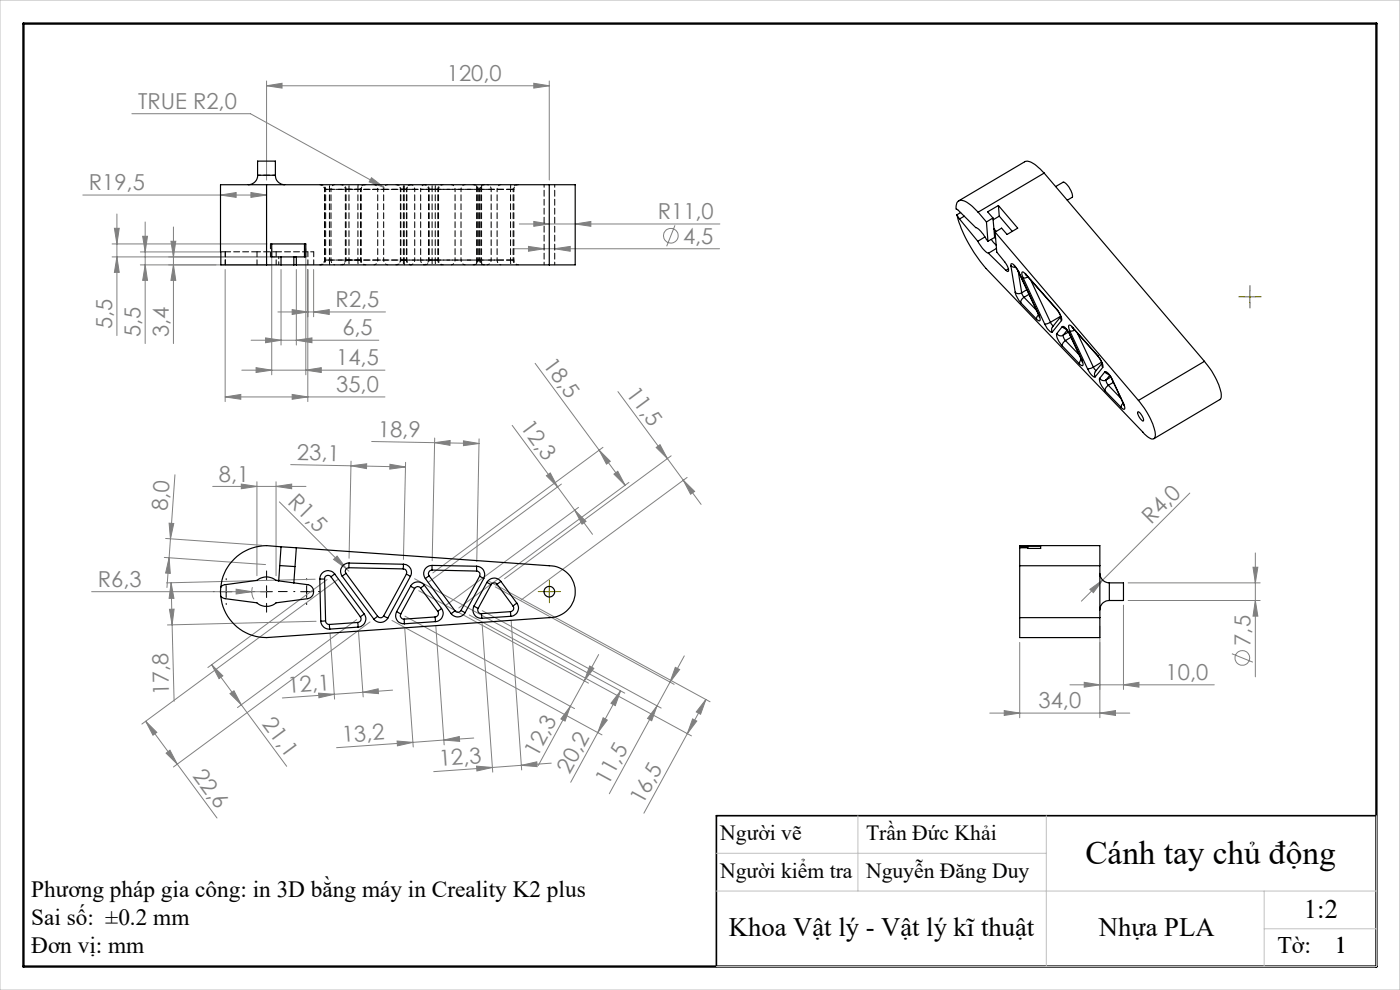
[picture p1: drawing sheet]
<svg xmlns="http://www.w3.org/2000/svg" width="297mm" height="210mm" viewBox="0 0 297 210" stroke-linecap="round" stroke-linejoin="round" font-family="sans-serif">
<g fill="none" stroke="#808080" stroke-width=".21">
<path d="M56.6 18.2l3.2-.5v1zM56.6 17.2v21M56.6 18.2h59.9M113.2 17.7l3.3 .5-3.3 .5zM116.5 17.2v21M28 24.1h25.1l28.4 15.6M78.8 37.7l2.7 2-3.2-1.1zM17.6 41.4h39M23.8 54.5h34.5M23.8 51.7h32.8M24.3 48.4h1l-.5 3.3zM24.8 54.5l.5 3.3h-1z"/>
<path d="M24.8 45.4v25.8M29.8 56.2h27.8M29.8 53.4h17M30.3 50.1h1l-.5 3.3zM30.8 56.2l.5 3.3h-1zM30.8 47.1v25.8M36.3 51.2h1l-.5 3.3zM36.8 48.1v24.8M36.8 56.2l.5 3.3h-1zM46.8 41.4l3.3-.6v1.1zM47.8 57.2v28M53.2 40.8l3.4 .6-3.4 .5z"/>
<path d="M57.6 52.7v26.8M59.6 57.2v16M62.9 57.2v16M64.9 52.7v26.8M65.3 57.2v28M66.5 57.2v10M109.1 52.8h43.5M110.2 47.5h42.5M112.1 52.3l3.3 .5-3.3 .5zM113.2 47l3.3 .5-3.3 .5zM117.7 52.8l3.3-.5v1zM122 47.5l3.3-.5v1z"/>
<path d="M143.2 47.8l-1.8 4.4M51.3 78.5h30.4M53.3 72.2h27.1M54.3 78l3.3 .5-3.3 .5zM56.3 71.7l3.3 .5-3.3 .5zM58.9 66.2h22.9M62 65.7l3.3 .5-3.3 .5zM62.9 72.2l3.3-.5v1zM64.9 78.5l3.3-.5v1zM66.5 66.2l3.3-.5v1zM113.5 77.1l19.1 25.8M47.8 84.2l3.3-.5v1z"/>
<path d="M47.8 84.2h33.9M61.7 98.6l24.3 .5M62 83.7l3.3 .5-3.3 .5zM74.5 98.8l3.3-.4v1zM74.5 97.8l-.5 20.6M78.8 93.7l13.4 .2M82.7 98.5l3.3 .6-3.3 .4zM86 98.1l-.4 20.6M92.2 93.9l3.3-.5v1.1zM92.2 93.9l9.4 .2M92.2 92.9l-.5 26M98.3 93.5l3.3 .6-3.3 .4z"/>
<path d="M101.6 93.1l-.5 26M108.7 90.2l17 23.1M127.1 95.5l2.4 2.4-.8 .6zM127.9 94.9l-36.1 26.6M131.1 83.1l10.5 14.2M139.2 94.9l.8-.6 1.6 3zM141.6 97.3l3.4 4.6M142.4 96.7l-35.4 26.1M34.9 118.2l21.4 1.6M35.1 114.2l20.4 1.5M35.9 118.3l.2 3.3h-1zM35.9 111h1l-.7 3.3z"/>
<path d="M35.9 118.3l-.5 6.3M37.1 100.7l-1.2 17.6M45.1 103.2h19.8M51.2 102.7l3.3 .5-3.3 .5zM54.5 102.2v19.9M58.6 103.2l3.3-.5v1zM58.6 102.2v19.9M59.3 106.5l14.7 14.7M70.8 118.7l.7-.7 2 2.6zM115.9 100.9l.8-.6 1.6 3zM119.1 102.7l-28.3 20.8M121.9 108.2l2.4 2.4-.8 .6z"/>
<path d="M122.7 107.6l-28.2 20.9M130.2 100.6l.9-.6 1.5 2.9zM133.4 102.3l-36.1 26.7M145 101.9l2.4 2.3-.9 .6zM145 101.9l3.7 5.1M145.8 101.3l-35.3 26M252.4 104.6l-18.5 18.4M266.3 117.3v26.3M19.4 125.5h37.2M35.9 129.2h1l-.4 3.3zM36.3 123.6l.6 3.3h-1zM36.3 123.6l.2 8.9"/>
<path d="M36.5 132.5l.4 16.3M50.1 125l3.3 .5-3.3 .5zM53.6 124.6a3.3 3.3 0 0 0 .3 2.5M66.9 122.9l-31.6 .7M67.1 131.8l-31.6 .8M69.4 122.9l-25.3 18.7M70 134.4l1 13.9M71.8 122.8l-41.7 30.8M75.7 131.4l-25.3 18.7M76.1 134l.9 13.8M78.5 131.9l-41.7 30.8M83.1 131.6l44.6 24.3"/>
<path d="M85.9 133.3l1.8 25.2M85.9 130.7l36 19.6M87.9 122.8l44.6 24.2M88.8 125.3l36 19.6M92.5 132.8l1.7 25.2M99.6 130.4l47.1 25.7M102.3 132.2l2.2 31.6M102.3 129.5l38 20.7M103.5 123.2l47.1 25.7M105.1 124.5l37.9 20.7M108.4 131.7l2.3 31.6M127 138.8l-3 5.6"/>
<path d="M145.2 139.1l-3.1 5.6M216.3 136.3v16M231.2 125l2.7-2-1.9 2.7zM233.3 132.8v19.5M233.9 123l-4.5 4.5M238.3 128.4v17.9M239.3 123.6h28M239.3 127.4h28M261.3 138.7l4.5 1.8M265.8 120.3h1l-.5 3.3zM266.3 127.4l.5 3.3h-1zM30.9 153l2.4 2.4-.8 .6z"/>
<path d="M30.9 153l15.1 20.5M35.2 159.8l.9-.7 1.5 3zM44.9 141l6.3 8.5M44.9 141l2.4 2.4-.8 .6zM48.8 147.1l.8-.6 1.6 3zM51.2 149.5l9.6 13.1M67.6 147l3.3 .3-3.2 .7zM77 146.9l3.2-.8 .1 1zM77 146.9l-17.1 1.2M83.3 146.4l-6.3 .5M84.2 157.2l3.4 .3-3.3 .7zM87.6 157.5l-16.2 1.1"/>
<path d="M94.2 157l-6.6 .5M94.2 157l3.2-.8 .1 1.1zM100.5 156.6l-6.3 .4M121 149.8l-1.1 3.2-.9-.5zM121 149.8l-6.8 12.6M124 144.4l-3 5.4M125.1 141.3l.9 .5-2 2.6zM126.8 155.4l-5.7 10.5M128 152.3l.8 .4-2 2.7zM131.7 146.5l-4.9 8.9M131.7 146.5l-1.2 3.2-.9-.5zM139.4 149.7l-10.1 18.7"/>
<path d="M139.4 149.7l-1.1 3.2-.9-.5zM142.1 144.7l-2.7 5M143.3 141.6l.9 .4-2.1 2.7zM145.8 155.6l-9.2 16.9M146.9 152.5l.9 .5-2 2.6zM149.8 148.4l-1.2 3.1-.9-.5zM149.8 148.4l-4 7.2M210 151.3h29.7M213 150.7l3.3 .6-3.3 .5zM227 145.3h30.6M230 144.7l3.3 .6-3.3 .5zM233.3 151.3l3.3-.6v1.1z"/>
<path d="M238.3 145.3l3.3-.6v1.1zM101.1 162.5l3.4 .3-3.3 .7zM104.5 162.8l-12.5 .9M110.6 162.3l3.3-.7v1zM116.9 161.9l-12.4 .9"/>
<circle cx="142.3" cy="50" r="1.55"/>
<circle cx="263.6" cy="139.6" r="1.55"/>
</g>
<path d="M45.5 125.5h-.3M48 123v-.3M48 128v.2M50.5 125.5h.2M54.1 125.5h-1.9M56.6 123v-1.9M56.6 128v1.9M59.1 125.5h1.8M62.6 125.5h-.3M65.1 123v-.3M65.1 128v.2M67.6 125.5h.2" fill="none" stroke="#000" stroke-width=".21" stroke-dasharray="15.2 1.3 1.3 1.3"/>
<path d="M46.7 125.5h2.5M48 124.2v2.5M55.3 125.5h2.5M56.6 124.2v2.5M63.8 125.5h2.5M65.1 124.2v2.5" fill="none" stroke="#000" stroke-width=".21"/>
<path d="M263.9 63h-1.1M265.2 61.7v-1.1M265.2 64.2v1.1M266.4 63h1.2M115.3 125.5h-1.1M116.6 124.2v-1.1M116.6 126.7v1.2M117.8 125.5h1.1" fill="none" stroke="#808000" stroke-width=".21" stroke-dasharray="15.2 1.3 1.3 1.3"/>
<path d="M263.9 63h2.5M265.1 61.7v2.5M115.3 125.5h2.5M116.5 124.2v2.5" fill="none" stroke="#808000" stroke-width=".21"/>
<path d="M292 173h-140v32" fill="none" stroke="#000" stroke-width=".35"/>
<path d="M5 5h287v200h-287z" fill="none" stroke="#000" stroke-width=".5"/>
<path d="M0 0h297v210h-297zM182 173v16M222 173v32M292 173v32h-140M152 189h140M152 181h70M268.2 189v16M268.2 197h23.8" fill="none" stroke="#c0c0c0" stroke-width=".21"/>
<g fill="#808080">
<path d="M70.8 118.7l.7-.7 2 2.6z"/>
<path d="M231.2 125l2.7-2-1.9 2.7z"/>
<path d="M48.8 147.1l.8-.6 1.6 3zM44.9 141l2.4 2.4-.8 .6z"/>
<path d="M121.9 108.2l2.4 2.4-.8 .6zM115.9 100.9l.8-.6 1.6 3z"/>
<path d="M145 101.9l2.4 2.3-.9 .6zM139.2 94.9l.8-.6 1.6 3z"/>
<path d="M82.7 98.5l3.3 .6-3.3 .4zM74.5 98.8l3.3-.4v1z"/>
<path d="M98.3 93.5l3.3 .6-3.3 .4zM92.2 93.9l3.3-.5v1.1z"/>
<path d="M213 150.7l3.3 .6-3.3 .5zM233.3 151.3l3.3-.6v1.1zM78.8 37.7l-.5 .9 3.2 1.1z"/>
<path d="M56.3 71.7l3.3 .5-3.3 .5zM62.9 72.2l3.3-.5v1z"/>
<path d="M238.3 145.3l3.3-.6v1.1zM230 144.7l3.3 .6-3.3 .5z"/>
<path d="M58.6 103.2l3.3-.5v1zM51.2 102.7l3.3 .5-3.3 .5z"/>
<path d="M113.2 17.7l3.3 .5-3.3 .5zM56.6 18.2l3.2-.5v1zM122 47.5l3.3-.5v1zM113.2 47l3.3 .5-3.3 .5zM53.2 40.8l3.4 .6-3.4 .5zM46.8 41.4l3.3-.6v1.1zM62 83.7l3.3 .5-3.3 .5zM47.8 84.2l3.3-.5v1zM66.5 66.2l3.3-.5v1zM62 65.7l3.3 .5-3.3 .5zM117.7 52.8l3.3-.5v1zM112.1 52.3l3.3 .5-3.3 .5z"/>
<path d="M50.1 125v1l3.3-.5zM64.9 78.5l3.3-.5v1zM54.3 78l3.3 .5-3.3 .5z"/>
<path d="M101.1 162.5l3.4 .3-3.3 .7zM110.6 162.3l3.3-.7v1z"/>
<path d="M67.6 147l3.3 .3-3.2 .7zM77 146.9l3.2-.8 .1 1z"/>
<path d="M84.2 157.2l3.4 .3-3.3 .7zM94.2 157l3.2-.8 .1 1.1z"/>
<path d="M128 152.3l.8 .4-2 2.7zM131.7 146.5l-1.2 3.2-.9-.5z"/>
<path d="M146.9 152.5l.9 .5-2 2.6zM149.8 148.4l-1.2 3.1-.9-.5z"/>
<path d="M125.1 141.3l.9 .5-2 2.6zM121 149.8l-1.1 3.2-.9-.5z"/>
<path d="M143.3 141.6l.9 .4-2.1 2.7zM139.4 149.7l-1.1 3.2-.9-.5z"/>
<path d="M35.9 118.3l.2 3.3h-1zM35.9 111h1l-.7 3.3z"/>
<path d="M36.8 56.2l.5 3.3h-1zM36.3 51.2h1l-.5 3.3z"/>
<path d="M265.8 120.3h1l-.5 3.3zM266.3 127.4l.5 3.3h-1z"/>
<path d="M24.3 48.4h1l-.5 3.3zM24.8 54.5l.5 3.3h-1zM30.3 50.1h1l-.5 3.3zM30.8 56.2l.5 3.3h-1z"/>
<path d="M35.9 129.2h1l-.4 3.3zM36.3 123.6l.6 3.3h-1z"/>
<path d="M30.9 153l2.4 2.4-.8 .6zM35.2 159.8l.9-.7 1.5 3z"/>
<path d="M127.1 95.5l2.4 2.4-.8 .6zM130.2 100.6l.9-.6 1.5 2.9z"/>
</g>
<g fill="none" stroke="#000" stroke-width=".25">
<path d="M54.6 37.2a1.97 1.97 0 0 1-1.9 2M54.6 37.2v-3h3.8v3M54.6 37.2h3.8M56.6 39.2h-9.8v17h9.8M56.6 39.2v17M56.6 39.2h59.9M58.4 37.2a1.97 1.97 0 0 0 2 2M116.5 39.2h5.5v17h-5.5M116.5 39.2v17M221.5 36.7a5.9 5.9 0 0 0-3.8-2.5l-14.3 8.4M221.5 36.7l-14 8.3M221.5 36.7l34 40"/>
<path d="M223.9 39.6l1.6-.9a3.5 3.5 0 0 1 2 3.1l-1.1 .7M56.6 56.2h59.9M57.6 51.7h7.3v2.8h-7.3zM59.6 54.5v1.7M62.3 54.5v1.7M62.9 54.5v1.7M64.6 51.7v2.8M203 45.6a29 29 0 0 0 6.2 11.4l33.3 34.7a2.95 2.95 0 0 0 2.2 1.4 1.52 1.52 0 0 0 .2-1.9l-.4-1.3-.9-1.9-2.1-3.1M203 45.6l.6 .9M203.6 46.5l3.8 4.7M203.8 45.1l-.8 .5M204.6 45.9l-1 .6"/>
<path d="M207.4 51.2l.2 .4a5.3 5.3 0 0 0 2.1 2.1M207.5 45a7.1 7.1 0 0 0-3.6-2.5 1.3 1.3 0 0 0-1 1.9l4.1 3.9a5.2 5.2 0 0 1 2.3 2.5l.3 .4M207.5 45l1.8 2.1M209 50.3l-1.6 .9M209.3 47.1l.3 4.1M209.7 53.7l3.7 3.7M210.3 50.8l1 1.2M210.6 46.2l-1.3 .9M210.6 46.2l.3 2.3M210.9 48.5l.1 1.9M210.9 48.5l.4 .6M211 50.4l-1.4 .8"/>
<path d="M211 50.4l.2 .2M211.1 49.2l.4 4.3 1.8 2.3a2.14 2.14 0 0 1 .6 1.8l-.5-.2M211.1 49.2l30.4 35.7M211.4 52.7l-1.7 1M211.8 43.6l4.1 4.8-2.3 1.3-1.1-1.3-1.4 .8M211.8 43.6l-2.3 1.3 1.1 1.3M211.8 43.6l.2 2.3M212 45.9l2.7 3.2M212 45.9l-1.3 .7M213.9 57l-.5 .4M214.5 56.4v-.4a1.19 1.19 0 0 1 1.2 .9l.4 .8M214.5 56.4l.4 .2h.5"/>
<path d="M214.5 56.4l.9 5.6M215.2 56.4l.8 1.2M216 57.5l.7 4.6M216 57.6l.1 .1M216 57.6l4.3 9.1M216.1 57.7l4.3 9.1M217.1 59l4.5 9.7M217.5 58.1l.2 .2M217.6 58.2l-.6-.5a.89 .89 0 0 0 .1 1.3M217.6 58.2l.1 .1M217.6 58.2l6.5 7.3M217.7 58.3l6.5 7.4"/>
<path d="M218.1 58.7l-1 .3M218.7 59.4l4.1 9M215.4 62l.2 .7 .9 1.5M215.4 62a1.08 1.08 0 0 0 1.3 .1M216.5 64.2l3.4 3.5M216.7 62.1l.5 1M217.2 63.1a1.39 1.39 0 0 0-.7 1.1M217.2 63.1l2.7 2.7M217.8 61.4l-1.1 .7M218.3 62.4l-1.1 .7M220.3 66.7l.2 .6M220.3 66.7l.1 .1"/>
<path d="M220.3 66.8l-.3 .4-.1 .5M220.4 66.8a.96 .96 0 0 1 .1 1.3l-.6-.4M221.6 68.7a2.49 2.49 0 0 0 1.6 1.7M222.8 68.4l-.7 .3h-.5M222.8 68.4l.6 .7M224.1 65.5l.5 .7a2.11 2.11 0 0 1 .6 1.8M224.1 65.5l.1 .2M224.2 65.7l.9 1.6M224.2 70.8a3.4 3.4 0 0 0 1.2 2.6M224.2 70.8a.99 .99 0 0 0 1.3 .3M225 67.1l-2.2 1.3M225 67.3l.2 .7"/>
<path d="M225 67.2l-1.8 2.3-.1 .6 .1 .3M225.2 68l-2 2.4M225.4 69.3a1.19 1.19 0 0 1 1.1 .9l.5 .8M225.4 69.3l.7 .5M225.4 73.4l3.6 3.8M225.4 69.3l-1.2 1.5M225.5 71.1l.2 .7 .3 .4M226 69.7l.9 1.2M226 72.2a1.25 1.25 0 0 0-.6 1.2M226 72.2l3 3.1M226.4 70.1l-.9 1M226.7 70.4l-1.2 .7"/>
<path d="M226.9 70.9l.1 .1M226.9 70.9l2.5 5.3M227 70.3l3.7 7.9M227 71l2.5 5.3M227.2 71.5l-1.2 .7M227.4 69.4l.2 .2M227.5 69.5l-.5-.5h-.3l.3 1.3M227.5 69.5l.1 .1M227.5 69.5l5.4 5.9M227.6 69.6l5.3 6M228 70l-1 .3M228.6 70.7l3.4 7.2"/>
<path d="M229.4 76.2l.2 .6M229.4 76.2l.1 .1M229.4 76.3l-.3 .3-.1 .6M229.5 76.3l.2 1.2h-.3l-.4-.3M230.7 78.2l.2 .3a2.42 2.42 0 0 0 1.4 1.5v-.1M232 77.9l-1.3 .3M232 77.9l.6 .7M232.4 78.8l-.2 .4 .1 .7M232.4 78.8h.1M232.9 75.4l.3 .5a2.84 2.84 0 0 1 .7 2.1M232.9 75.4v.2M232.9 75.6l.5 .6 .4 1"/>
<path d="M233.7 76.8l-1.7 1.1M233.8 77.2l.1 .8M233.8 77.1l-1.4 1.7M233.9 78l-1.6 1.9M234.4 78.9a1.87 1.87 0 0 1 1.5 1.4l.1 .3M234.4 78.9l.7 .5M234.4 78.9l-1.1 1.3M235.1 79.3l.8 1.2M235.4 79.6l-.8 1M255.5 76.7a14.6 14.6 0 0 1 3.6 7.2l-.1 .5-.2 .3-14 8.4M255.5 76.7l-14 8.2M233.3 80.2a3.5 3.5 0 0 0 1.1 2.7"/>
<path d="M233.3 80.2a.97 .97 0 0 0 1.3 .4M234.4 82.9l3.4 3.5M234.6 80.6l.1 .4 .4 .7M235.1 81.7a1.38 1.38 0 0 0-.7 1.2M235.1 81.7l2.7 2.8M235.7 80l-1.1 .6M235.9 80.5l.1 .1M235.9 80.5l2.3 5M236 80.6l2.3 4.9M236.2 81.1l-1.1 .6M238.2 85.5l.2 .5M238.2 85.5h.1"/>
<path d="M238.3 85.5l-.3 .3-.2 .6M238.3 85.5l.3 1.2-.3 .1-.5-.4M241.4 87.3a2.13 2.13 0 0 1 1.1 2l-.7-.7a1.32 1.32 0 0 1-.4-1.3zM59.3 120l3.3 .2M59.6 116a12.2 12.2 0 0 0-5.3 0 9.8 9.8 0 0 0-7.5 8.5M59.6 116l-.5 7.2M59.6 116l3.3 .2M62.9 116.2l53.6 3.8a5.5 5.5 0 0 1 5.5 5.5 5.5 5.5 0 0 1-5.5 5.5l-59.9 4.2a9.7 9.7 0 0 1-9.8-8.7M62.9 116.2l-.6 7.4M74 119.4a1.76 1.76 0 0 0-1.5 1 1.76 1.76 0 0 0 .1 1.8M74 119.4v1M74 119.4l11.6 .3"/>
<path d="M85.6 119.7a1.72 1.72 0 0 1 1.5 2.6M85.6 119.7l-.1 1M91.7 119.9a1.73 1.73 0 0 0-1.6 1 1.73 1.73 0 0 0 .1 1.8M91.7 119.9v1M91.7 119.9l9.4 .2M216.3 116h1.7M216.3 116.2h1.7M218 115.8h2.8v.5h-2.8zM46.8 124.5v2M59.1 123.2l6.2 .8a1.51 1.51 0 0 1 1.2 1.5 1.51 1.51 0 0 1-1.2 1.5l-6.7 .9a3.1 3.1 0 0 1-4.1 0l-6.7-.9-1-.5M59.1 123.2l-.5-.1a3.1 3.1 0 0 0-4.1 0l-6.9 .9-.8 .5M67.8 122.8h1.1"/>
<path d="M67.8 122.8l.3 9M68.1 131.8a1.82 1.82 0 0 0 1.9 1.6M68.9 122.8l.2 8.9M69.1 131.7l-1 .1M69.1 131.7a.78 .78 0 0 0 .8 .8M69.9 132.5l.1 .9M70.2 122.3a.75 .75 0 0 0-.9-.2 .75 .75 0 0 0-.4 .7M70.2 122.3l6.2 8.5M71 121.8a1.75 1.75 0 0 0-2-.7 1.75 1.75 0 0 0-1.2 1.7M71 121.8l-.8 .5M71 121.8l6.3 8.4M72.6 122.2l6.7 9.1"/>
<path d="M73.4 121.6l-.8 .6M73.4 121.6l6.7 9.1M74 120.4a.75 .75 0 0 0-.6 1.2M74 120.4l11.5 .3M75.9 132l.1 1M75.9 132l-6 .5M76 133l-6 .4M76.4 130.8a.74 .74 0 0 1-.5 1.2M77.3 130.2a1.76 1.76 0 0 1-1.3 2.8M77.3 130.2l-.9 .6M80.1 130.7l-.8 .6M81.4 130.7a.75 .75 0 0 1-1.3 0"/>
<path d="M81.4 130.7l.9 .4M82.3 131.1a1.78 1.78 0 0 1-3 .2M84.1 129.7a1.74 1.74 0 0 0 1.7 2.6M84.1 129.7l.9 .5M85 130.2a.76 .76 0 0 0 .7 1.1M85.5 120.7a.78 .78 0 0 1 .7 1.1M85.7 131.3l.1 1M86.2 121.8l.9 .5M86.2 121.8l-4.8 8.9M87.1 122.3l-4.8 8.8M87.1 124.3l.8 .5M87.1 124.3l-3 5.4"/>
<path d="M87.9 124.8l-2.9 5.4M89.2 124.7a.73 .73 0 0 0-1.3 .1M89.2 124.7l3.7 5M90 124.1a1.74 1.74 0 0 0-2.9 .2M90 124.1l-.8 .6M90 124.1l3.7 5M90.2 122.7l5.5 7.5M91 122.1l-.8 .6M91 122.1l5.5 7.5M91.7 120.9a.78 .78 0 0 0-.7 1.2M91.7 120.9l9.4 .2M92.3 130.9l.1 1"/>
<path d="M92.3 130.9l-6.6 .4M92.4 131.9l-6.6 .4M92.9 129.7a.74 .74 0 0 1-.6 1.2M93.7 129.1a1.76 1.76 0 0 1-1.3 2.8M93.7 129.1l-.8 .6M96.5 129.6l-.8 .6M97.8 129.5a.75 .75 0 0 1-1.3 .1M97.8 129.5l.9 .5M98.7 130a1.78 1.78 0 0 1-3 .2M100.5 128.6a1.74 1.74 0 0 0 1.7 2.6M100.5 128.6l.9 .5M101.1 120.1a1.76 1.76 0 0 1 1.5 2.6"/>
<path d="M101.1 120.1v1M101.1 121.1a.72 .72 0 0 1 .6 1.1M101.4 129.1a.76 .76 0 0 0 .7 1.1M101.7 122.2l.9 .5M101.7 122.2l-3.9 7.3M102.1 130.2l.1 1M102.6 122.7l-3.9 7.3M103.3 123.5l.9 .5M103.3 123.5l-2.8 5.1M104.2 124l-2.8 5.1M105.4 123.9a.77 .77 0 0 0-1.2 .1M105.4 123.9l3.4 4.6"/>
<path d="M106.3 123.3a1.77 1.77 0 0 0-3 .2M106.3 123.3l-.9 .6M106.3 123.3l3.3 4.6M108.3 129.7l.1 1M108.3 129.7l-6.2 .5M108.4 130.7l-6.2 .5M108.8 128.5a.74 .74 0 0 1-.5 1.2M109.6 127.9a1.76 1.76 0 0 1-1.2 2.8M109.6 127.9l-.8 .6M216.3 120v11M216.3 120h17M216.3 131h17"/>
<path d="M216.3 120v-4.3h17v4.3M216.3 131v4.2h17v-4.2M233.3 121.6a2.02 2.02 0 0 0 2 2M233.3 120v11M235.3 127.4a1.97 1.97 0 0 0-2 2M235.3 123.6h3v3.8h-3M235.3 123.6v3.8"/>
<circle cx="116.5" cy="125.5" r="1.12"/>
</g>
<path d="M57.4 51.7h.3M57.4 54.5h.3M68.9 55.2h.1M68.9 40.2h.1M68.9 55.2h.2M69.1 40.2h-.2" fill="none" stroke="#000" stroke-width=".21" stroke-dasharray="1.3 .6"/>
<g fill="none" stroke="#000" stroke-width=".21" stroke-dasharray="1.3 .6" stroke-dashoffset=".5">
<path d="M76 39.2l-.1 1M108.4 39.2l-.1 1M47.8 53.4h-.9M58.6 53.4h-4.1M69.9 40.2l.1-1M69.9 55.2h6M70 56.2l-.1-1M73.4 40.2h-.1h.7M74 40.2l.1-1M74 55.2l.1 1M74 55.2h-.7h.1M75.9 55.2l.1 1"/>
<path d="M75.9 40.2h-6M85.6 40.2v-1M85.6 55.2v1M85.8 40.2v-1M85.8 56.2v-1M91 40.2h-.1h.8M91.7 40.2v-1M91.7 55.2v1M91.7 55.2h-.8h.1M92.3 40.2l.1-1M92.3 55.2l.1 1M101.1 40.2v-1"/>
<path d="M101.1 55.2v1M102.2 40.2v-1M102.2 56.2v-1M108.3 55.2l.1 1"/>
</g>
<g fill="none" stroke="#000" stroke-width=".21" stroke-dasharray="1.3 .6" stroke-dashoffset=".7">
<path d="M58.4 37.2h-3.7M71 39.2a.92 .92 0 0 0-.8 1M77.3 39.2a.92 .92 0 0 0-.8 1M79.3 39.2a.92 .92 0 0 1 .8 1M82.3 39.2a.94 .94 0 0 0-.9 1M84.2 39.2a.94 .94 0 0 1 .8 1M87.1 39.2a.94 .94 0 0 0-.9 1M87.1 39.2a.94 .94 0 0 1 .9 1M90 39.2a.92 .92 0 0 0-.8 1M95.7 39.2a.92 .92 0 0 1 .8 1M98.7 39.2a.94 .94 0 0 0-.9 1M102.6 39.2a.94 .94 0 0 0-.8 1"/>
<path d="M106.3 39.2a.92 .92 0 0 0-.8 1M109.7 39.2a.92 .92 0 0 0-.8 1M115.4 39.2v17M68.9 40.2h1.3M70.2 55.2a.92 .92 0 0 0 .8 1M70.2 55.2h-1.3M72.6 56.2a.92 .92 0 0 0 .8-1M73.4 40.2a.92 .92 0 0 0-.8-1M76.5 55.2a.92 .92 0 0 0 .8 1M79.3 56.2a.92 .92 0 0 0 .8-1M82.3 56.2a.94 .94 0 0 1-.9-1M84.2 56.2a.94 .94 0 0 0 .8-1"/>
<path d="M86.2 55.2a.95 .95 0 0 0 .9 1M87.1 56.2a.94 .94 0 0 0 .9-1M89.2 55.2a.92 .92 0 0 0 .8 1M89.2 40.2h3.7M90.2 56.2a.92 .92 0 0 0 .8-1M91 40.2a.92 .92 0 0 0-.8-1M91 55.2h5.5M91.7 40.2h9.4M92.9 40.2a.92 .92 0 0 1 .8-1M92.9 55.2h-3.7M92.9 55.2a.92 .92 0 0 0 .8 1M95.7 56.2a.92 .92 0 0 0 .8-1"/>
<path d="M96.5 40.2h-5.5M98.7 56.2a.94 .94 0 0 1-.9-1M100.6 56.2a.94 .94 0 0 0 .8-1M101.1 55.2h-9.4M101.4 40.2a.95 .95 0 0 0-.8-1M101.8 55.2a.95 .95 0 0 0 .8 1M103.3 56.2a.94 .94 0 0 0 .9-1M104.2 40.2a.95 .95 0 0 0-.9-1M105.5 55.2a.92 .92 0 0 0 .8 1M108.9 55.2a.92 .92 0 0 0 .8 1M117.7 56.2v-17"/>
</g>
<g fill="none" stroke="#000" stroke-width=".21" stroke-dasharray="1.3 .6" stroke-dashoffset=".6">
<path d="M66.6 53.4h-1.3M74 40.2h11.6M80.1 55.2h1.3M81.4 40.2h-1.3M85.6 55.2h-11.6M88 40.2h1.2M89.2 55.2h-1.2M96.5 55.2h1.3M97.8 55.2h4M97.8 40.2h-1.3M101.8 40.2h-4M104.2 40.2h1.3"/>
<path d="M105.5 55.2h-1.3"/>
</g>
<g fill="none" stroke="#000" stroke-width=".21" stroke-dasharray="1.3 .6" stroke-dashoffset=".4">
<path d="M69.1 55.2h.8M69.9 40.2h-.8M70.2 40.2h6.3M75.9 55.2h.7h-.1M76.5 55.2h-6.3M76.5 40.2h.1h-.7M85 55.2h.8M85.6 40.2h.6M85.8 40.2h-.8M86.2 55.2h-.6M92.3 55.2h.7h-.1M92.9 40.2h.1h-.7"/>
<path d="M101.1 40.2h.7M101.4 55.2h.8M101.8 55.2h-.7M102.2 40.2h-.8M102.2 55.2h6.1M108.3 55.2h.7h-.1M108.3 40.2h-6.1M108.9 40.2h.1h-.7"/>
</g>
<path d="M47.8 53.4v2.8M54.5 53.4v2.8M57.4 51.7v2.8M58.6 53.4v2.8M65.3 53.4v2.8M66.6 56.2v-2.8M85.8 55.2h6.5M92.3 40.2h-6.5M101.4 40.2h2.8M104.2 55.2h-2.8" fill="none" stroke="#000" stroke-width=".21" stroke-dasharray="1.3 .6" stroke-dashoffset=".2"/>
<g fill="none" stroke="#000" stroke-width=".21" stroke-dasharray="1.3 .6" stroke-dashoffset=".8">
<path d="M67.9 39.2a1 1 0 0 1 1 1M72.3 39.2a1 1 0 0 1 1 1M83.9 39.2a1 1 0 0 1 1 1M89.9 39.2a1 1 0 0 1 1 1M100.4 39.2a1 1 0 0 1 1 1M59.1 54.5v1.7M67.9 56.2a1 1 0 0 0 1-1M68.1 56.2a1 1 0 0 0 1-1M68.9 55.2a1 1 0 0 1-1 1M68.9 40.2v15M68.9 40.2a1 1 0 0 0-1-1M69.1 40.2a1 1 0 0 0-1-1"/>
<path d="M69.1 55.2v-15M69.9 40.2v15M70.2 55.2v-15M73.3 55.2a1 1 0 0 1-1 1M73.3 40.2v15M73.4 40.2v15M74 55.2v-15M75.9 55.2v-15M76.5 40.2v15M76.6 40.2a1 1 0 0 1 1-1M76.6 55.2v-15M77.6 56.2a1 1 0 0 1-1-1"/>
<path d="M80.1 55.2v-15M81.4 40.2v15M84.9 55.2a1 1 0 0 1-1 1M84.9 40.2v15M85 55.2v-15M85.6 40.2v15M85.8 40.2v15M86.2 55.2v-15M86.3 40.2a1 1 0 0 1 1-1M86.3 55.2v-15M87.3 56.2a1 1 0 0 1-1-1M88 40.2v15"/>
<path d="M89.2 55.2v-15M90.9 55.2a1 1 0 0 1-1 1M90.9 40.2v15M91 40.2v15M91.7 55.2v-15M92.3 55.2v-15M92.9 40.2v15M93 40.2a1 1 0 0 1 1-1M93 55.2v-15M94 56.2a1 1 0 0 1-1-1M96.5 55.2v-15M97.8 40.2v15"/>
<path d="M101.1 40.2v15M101.4 55.2a1 1 0 0 1-1 1M101.4 40.2v15M101.4 55.2v-15M101.8 55.2v-15M101.8 40.2a1 1 0 0 1 1-1M102.2 40.2v15M102.8 56.2a1 1 0 0 1-1-1M104.2 40.2v15M105.5 55.2v-15M108.3 55.2v-15M108.9 40.2v15"/>
<path d="M109 40.2a1 1 0 0 1 1-1M109 55.2v-15M110 56.2a1 1 0 0 1-1-1"/>
</g>
<path d="M54.5 53.4h-6.7M65.3 53.4h-6.7M73.4 55.2h6.7M80.1 40.2h-6.7M81.4 55.2h4.8M85 40.2h3M86.2 40.2h-4.8M88 55.2h-3" fill="none" stroke="#000" stroke-width=".21" stroke-dasharray="1.3 .6" stroke-dashoffset=".1"/>
<path d="M105.5 40.2h3.4M108.9 55.2h-3.4" fill="none" stroke="#000" stroke-width=".21" stroke-dasharray="1.3 .6" stroke-dashoffset="-.1"/>
<text font-size="7.1" x="230.3" y="183.2">Cánh tay chủ động</text>
<g font-size="5.6">
<text x="276.6" y="194.8">1:2</text>
<text x="154.6" y="198.6">Khoa Vật lý - Vật lý kĩ thuật</text>
<text x="233.1" y="198.6">Nhựa PLA</text>
</g>
<g font-size="5">
<text x="271" y="202.2">Tờ:</text>
<text x="283.2" y="202.2">1</text>
</g>
<g font-size="4.9">
<text x="6.6" y="190.3">Phương pháp gia công: in 3D bằng máy in Creality K2 plus</text>
<text x="6.6" y="196.2">Sai số: ±0.2 mm</text>
<text x="6.6" y="202.2">Đơn vị: mm</text>
</g>
<g font-size="4.7" fill="#808080">
<text x="94.8" y="17.2">120,0</text>
<text x="29.3" y="23.1">TRUE R2,0</text>
<text x="18.9" y="40.3">R19,5</text>
<text x="139.5" y="46.5">R11,0</text>
<text x="144.9" y="51.7">4,5</text>
<text x="71.2" y="65.2">R2,5</text>
<text x="23.8" y="69.9" transform="rotate(-90 23.8 69.9)">5,5</text>
<text x="29.8" y="71.6" transform="rotate(-90 29.8 71.6)">5,5</text>
<text x="35.8" y="71.6" transform="rotate(-90 35.8 71.6)">3,4</text>
<text x="72.6" y="71.2">6,5</text>
<text x="71.3" y="77.5">14,5</text>
<text x="115.1" y="77.5" transform="rotate(54 115.1 77.5)">18,5</text>
<text x="71.3" y="83.2">35,0</text>
<text x="132.7" y="83.5" transform="rotate(54 132.7 83.5)">11,5</text>
<text x="80.2" y="92.6" transform="rotate(1 80.2 92.6)">18,9</text>
<text x="110.3" y="90.6" transform="rotate(54 110.3 90.6)">12,3</text>
<text x="63" y="97.5" transform="rotate(1 63 97.5)">23,1</text>
<text x="46.4" y="102.1">8,1</text>
<text x="60.9" y="106.7" transform="rotate(45 60.9 106.7)">R1,5</text>
<text x="35.6" y="108.3" transform="rotate(-86 35.6 108.3)">8,0</text>
<text x="244.2" y="111.4" transform="rotate(-45 244.2 111.4)">R4,0</text>
<text x="20.8" y="124.5">R6,3</text>
<text x="265.3" y="137" transform="rotate(-90 265.3 137)">7,5</text>
<text x="35.9" y="147.5" transform="rotate(-91 35.9 147.5)">17,8</text>
<text x="61.1" y="146.9" transform="rotate(-4 61.1 146.9)">12,1</text>
<text x="247.3" y="144.2">10,0</text>
<text x="55.5" y="153.6" transform="rotate(54 55.5 153.6)">21,1</text>
<text x="220.3" y="150.2">34,0</text>
<text x="72.6" y="157.5" transform="rotate(-4 72.6 157.5)">13,2</text>
<text x="113.9" y="160.7" transform="rotate(-61 113.9 160.7)">12,3</text>
<text x="40.7" y="164.6" transform="rotate(54 40.7 164.6)">22,6</text>
<text x="93.2" y="162.5" transform="rotate(-4 93.2 162.5)">12,3</text>
<text x="120.8" y="164.3" transform="rotate(-61 120.8 164.3)">20,2</text>
<text x="129" y="166.7" transform="rotate(-61 129 166.7)">11,5</text>
<text x="136.4" y="170.9" transform="rotate(-61 136.4 170.9)">16,5</text>
</g>
<g font-size="4.6">
<text x="152.8" y="178.2">Người vẽ</text>
<text x="183.7" y="178.2">Trần Đức Khải</text>
<text x="152.8" y="186.3">Người kiểm tra</text>
<text x="183.7" y="186.3">Nguyễn Đăng Duy</text>
</g>
</svg>
